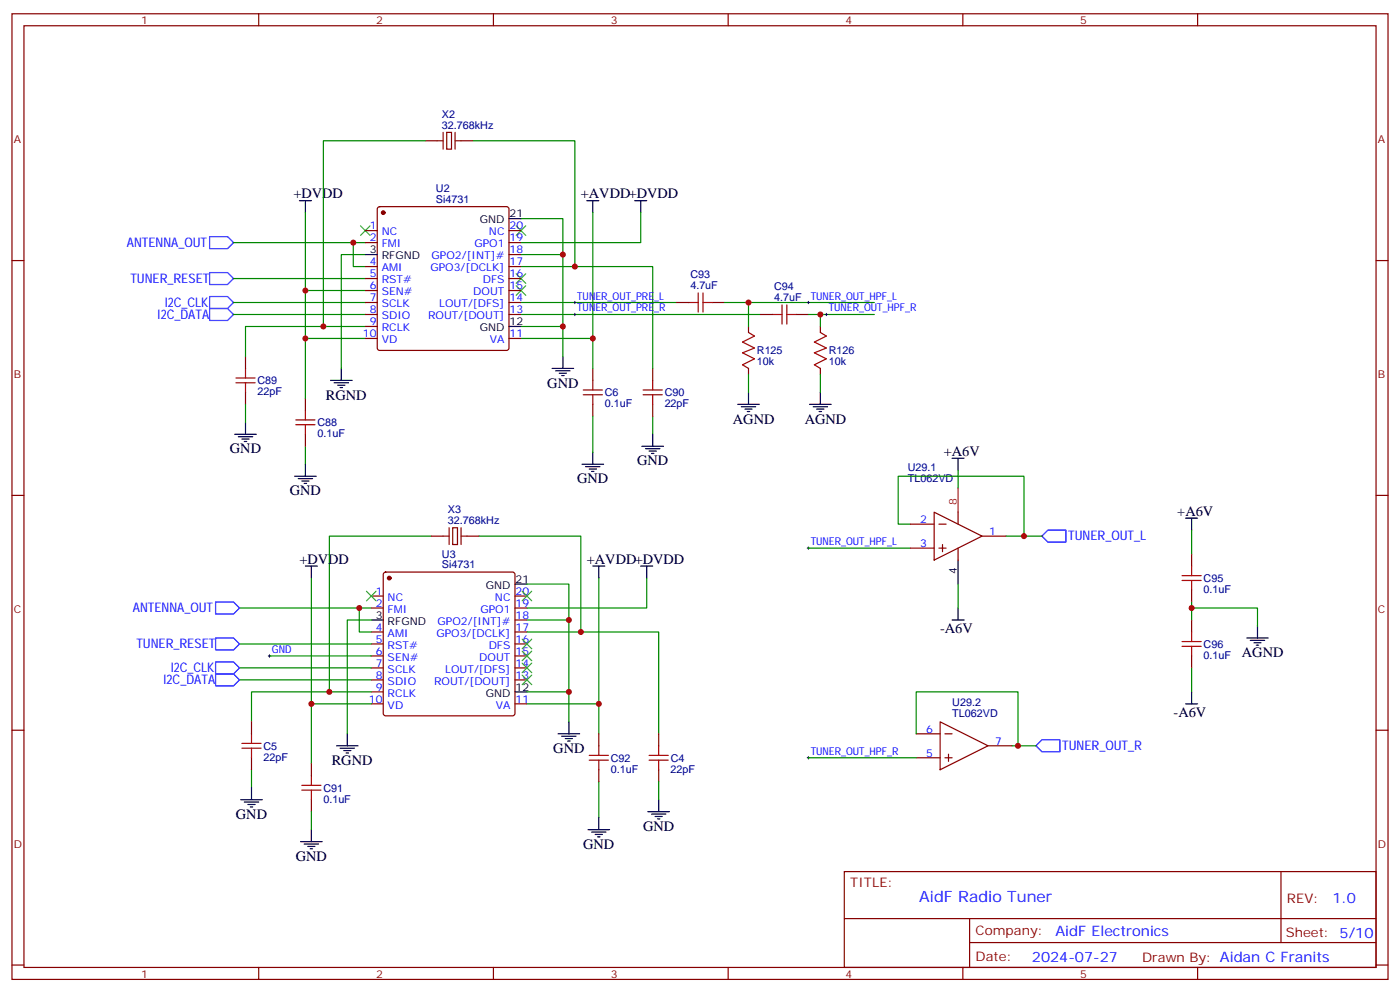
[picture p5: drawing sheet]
<svg xmlns="http://www.w3.org/2000/svg" width="412mm" height="292mm" viewBox="0 0 412 292" stroke-linecap="round" stroke-linejoin="round" font-family="sans-serif">
<g fill="none" stroke="#870000" stroke-width=".35">
<path d="M3.5 4.1h405.4v284.3h-405.4zM7.1 7.6h398.2v277.3h-398.2zM76.2 4.1v3.5M145.3 4.1v3.5M214.5 4.1v3.5M283.6 4.1v3.5M352.8 4.1v3.5M131.6 39h1.4v4.9h-1.4zM125.2 41.5h3.6M135.8 41.5h3.5M3.5 76.7h3.6M107.6 67.9h3.5"/>
<path d="M107.6 71.4h3.5M107.6 78.5h3.5M111.4 61.1l.4-.2h37.4l.5 .2 .2 .5v40.9l-.2 .5-.5 .2h-37.4l-.5-.2-.2-.5v-40.9zM149.9 67.9h3.6M149.9 71.4h3.6M149.9 78.5h3.6M149.9 75h3.6M405.3 76.7h3.6M107.6 82h3.5M107.6 85.5h3.5M107.6 89.1h3.5M107.6 92.6h3.5"/>
<path d="M107.6 96.1h3.5M107.6 99.7h3.5M149.9 82h3.6M149.9 85.5h3.6M149.9 89.1h3.6M149.9 92.6h3.6M149.9 99.7h3.6M199.3 89.1h3.5M209.9 89.1h3.5M220.5 96.1v1.8M224 92.6h3.5M234.6 92.6h3.5"/>
<path d="M241.7 96.1v1.8M72.3 105v3.5M72.3 115.5v3.6M90 117.3v3.5M174.6 108.5v3.5M174.6 119.1v3.5M192.3 108.5v3.5M192.3 119.1v3.5M220.5 108.5v1.7M241.7 108.5v1.7M90 127.9v3.5M3.5 145.9h3.6"/>
<path d="M127 157.9h3.5M133.3 155.4h1.5v4.9h-1.5zM137.6 157.9h3.5M268.1 154.3h7.1M275.2 150.8l14.1 7.1-14.1 7zM276.6 154.3h2.1M282.2 150.8v3.5M289.3 157.9h7M405.3 145.9h3.6M109.4 175.5h3.5M109.4 179h3.5M113.1 168.7l.5-.2h37.4l.5 .2 .2 .5v40.9l-.2 .5-.5 .2h-37.4l-.5-.2-.2-.5v-40.9z"/>
<path d="M151.7 175.5h3.5M151.7 179h3.5M268.1 161.4h7.1M276.6 161.4h2.1M277.6 160.3v2.2M282.2 161.4v3.5M351 163.2v3.5M351 173.7v3.6M109.4 186.1h3.5M109.4 189.6h3.5M109.4 193.1h3.5M109.4 196.7h3.5"/>
<path d="M151.7 186.1h3.5M151.7 189.6h3.5M151.7 193.1h3.5M151.7 196.7h3.5M151.7 182.6h3.5M351 182.6v3.5M351 193.1v3.6M3.5 215h3.6M74.1 212.5v3.6M109.4 200.2h3.5M109.4 203.7h3.5M109.4 207.3h3.5"/>
<path d="M151.7 200.2h3.5M151.7 207.3h3.5M176.4 216.1v3.5M194 216.1v3.5M269.9 216.1h7M276.9 212.5l14.1 7.1-14.1 7.1zM278.3 216.1h2.2M291 219.6h7.1M405.3 215h3.6M74.1 223.1v3.6M91.7 224.9v3.5M91.7 235.5v3.5"/>
<path d="M176.4 226.7v3.5M194 226.7v3.5M269.9 223.1h7M278.3 223.1h2.2M279.4 222.1v2.1M248.7 256.6h156.6v28.3h-156.6zM377.3 256.7v20.8M248.7 270.5h156.5M285.6 277.5h119.6M285.6 270.5v14.1M3.5 284.2h3.6M76.2 284.9v3.5"/>
<path d="M145.3 284.9v3.5M214.5 284.9v3.5M283.6 284.9v3.5M352.8 284.9v3.5M405.3 284.2h3.6"/>
</g>
<g fill="none" stroke="#000" stroke-width=".35">
<path d="M88.2 59.1h3.5M90 59.1v3.5M172.9 59.1h3.5M174.6 59.1v3.5M187 59.1h3.5M188.7 59.1v3.5M107.6 75h3.5M149.9 64.4h3.6M149.9 96.1h3.6M97.4 112h6.3M98.4 112.7h4.3M99.5 113.4h2.1"/>
<path d="M100.2 114.1h.7M100.5 108.5v3.5M162.6 108.5h6.4M163.7 109.2h4.2M164.7 109.9h2.2M165.5 110.6h.7M165.8 105v3.5M217.3 119.1h6.4M218.4 119.8h4.2M220.5 115.5v3.6M238.5 119.1h6.3M239.5 119.8h4.3"/>
<path d="M241.7 115.5v3.6M69.1 127.9h6.4M70.2 128.6h4.2M71.3 129.3h2.1M72 130h.7M72.3 124.4v3.5M90 136.7v3.5M171.4 136.7h6.4M172.5 137.4h4.2M173.6 138.1h2.1M174.3 138.8h.7M174.6 133.2v3.5"/>
<path d="M189.1 131.4h6.3M190.1 132.1h4.3M191.2 132.8h2.1M191.9 133.5h.7M192.3 127.9v3.5M219.4 120.5h2.1M220.1 121.2h.7M240.6 120.5h2.1M241.3 121.2h.7M280.5 134.9h3.5M282.2 134.9v3.6M86.8 140.2h6.3"/>
<path d="M87.8 140.9h4.3M88.9 141.6h2.1M89.6 142.3h.7M349.2 152.6h3.6M351 152.6v3.5M90 166.7h3.5M91.7 166.7v3.5M151.7 172h3.5M174.6 166.7h3.6M176.4 166.7v3.5M188.7 166.7h3.6M190.5 166.7v3.5"/>
<path d="M282.2 164.9v7.1M282.2 179v3.6M109.4 182.6h3.5M280.5 182.6h3.5M367.2 187.9h6.4M368.3 188.6h4.2M369.4 189.3h2.1M370.1 190h.7M370.4 184.3v3.6M99.1 219.6h6.4M102.3 216.1v3.5M151.7 203.7h3.5"/>
<path d="M164.4 216.1h6.3M165.5 216.8h4.2M166.5 217.5h2.1M167.2 218.2h.7M167.6 212.5v3.6M349.2 207.3h3.6M351 203.7v3.6M70.9 235.5h6.4M72 236.2h4.2M73 236.9h2.1M73.7 237.6h.7M74.1 232v3.5"/>
<path d="M100.2 220.3h4.2M101.2 221h2.2M102 221.7h.7M190.9 239h6.3M191.9 239.7h4.2M194 235.5v3.5M88.5 247.8h6.4M89.6 248.5h4.2M90.7 249.2h2.1M91.4 249.9h.7M91.7 244.3v3.5M173.2 244.3h6.4"/>
<path d="M174.3 245h4.2M175.3 245.7h2.1M176 246.4h.7M176.4 240.8v3.5M193 240.4h2.1M193.7 241.1h.7"/>
</g>
<g fill="none" stroke="#008700" stroke-width=".35">
<path d="M125.2 41.5h-30v54.6h12.4M139.3 41.5h30v37h-15.8M68.8 71.4h38.8M90 62.6v37.1h17.6M104.1 71.4v7.1h3.5M107.6 75h-7.1v33.5M153.5 64.4h12.3v40.6M153.5 75h12.3M169.3 78.5h23v30M174.6 62.6v37.1h-21.1M188.7 62.6v8.8h-35.2M68.8 92.6h38.8"/>
<path d="M68.8 89.1h38.8M68.8 82h38.8M90 85.5h17.6M90 99.7v17.6M95.2 96.1h-22.9v8.9M153.5 92.6h70.5M153.5 89.1h45.8M153.5 96.1h12.3M174.6 99.7v8.8M213.4 89.1h44.1M220.5 89.1v7M238.1 92.6h3.6v3.5"/>
<path d="M241.7 92.6h15.8M72.3 119.1v5.3M220.5 110.2v5.3M241.7 110.2v5.3M90 131.4v5.3M174.6 122.6v10.6M192.3 122.6v5.3M282.2 138.5v5.3M127 157.9h-30v45.8h12.4M141.1 157.9h30v28.2h-15.9M268.1 154.3h-3.5v-14.1h37v17.7h-5.3M301.6 157.9h5.3"/>
<path d="M351 156.1v7.1M70.6 179h38.8M91.7 170.2v37.1h17.7M105.8 179v7.1h3.6M155.2 172h12.4v40.5M176.4 170.2v37.1h-21.2M190.5 170.2v8.8h-35.3M238.1 161.4h30M282.2 172v7M351 179h19.4v5.3M351 177.3v5.3M70.6 189.6h38.8"/>
<path d="M70.6 196.7h38.8M79.4 193.1h30M109.4 182.6h-7.1v33.5M155.2 182.6h12.4M171.1 186.1h22.9v30M351 196.7v7M70.6 200.2h38.8M91.7 207.3v17.6M97 203.7h-22.9v8.8M155.2 203.7h12.4M176.4 207.3v8.8M269.9 216.1v-12.4h30v15.9h-1.8"/>
<path d="M299.9 219.6h5.3M74.1 226.7v5.3M91.7 239v5.3M176.4 230.2v10.6M194 230.2v5.3M238.1 223.1h31.8"/>
</g>
<g fill="none" stroke="#a10000" stroke-width=".35">
<path d="M202.8 89.1h2.9M205.7 86.3v5.6M207.1 86.3v5.6M207.1 89.1h2.8M220.5 97.9l1.7 1.1-3.5 1.7 3.5 1.8-3.5 1.4 3.5 1.8-3.5 1.7 1.8 1.1M227.5 92.6h2.9M230.4 89.8v5.6M231.8 89.8v5.6M231.8 92.6h2.8M241.7 97.9l1.7 1.1-3.5 1.7 3.5 1.8-3.5 1.4 3.5 1.8-3.5 1.7 1.8 1.1M69.5 112.7h5.6M69.5 111.3h5.6"/>
<path d="M72.3 108.5v2.8M72.3 112.7v2.8M171.8 116.2h5.6M171.8 114.8h5.6M174.6 112v2.8M174.6 116.2v2.9M189.4 116.2h5.7M189.4 114.8h5.7M192.3 112v2.8M192.3 116.2v2.9M87.1 125.1h5.7M87.1 123.6h5.7"/>
<path d="M90 120.8v2.8M90 125.1v2.8M348.2 169.5h5.6M348.2 170.9h5.6M351 166.7v2.8M351 170.9v2.8M348.2 188.9h5.6M348.2 190.3h5.6M351 186.1v2.8M351 190.3v2.8M71.3 218.9h5.6M74.1 216.1v2.8"/>
<path d="M176.4 219.6v2.8M194 219.6v2.8M71.3 220.3h5.6M74.1 220.3v2.8M88.9 232.7h5.6M88.9 231.2h5.6M91.7 228.4v2.8M91.7 232.7v2.8M173.6 223.8h5.6M173.6 222.4h5.6M176.4 223.8v2.9M191.2 223.8h5.6"/>
<path d="M191.2 222.4h5.6M194 223.8v2.9"/>
</g>
<path d="M61.7 69.7h5.3l1.8 1.7-1.8 1.8h-5.3zM61.7 90.8h5.3l1.8 1.8-1.8 1.8h-5.3zM61.7 87.3h5.3l1.8 1.8-1.8 1.7h-5.3zM61.7 80.3h5.3l1.8 1.7-1.8 1.8h-5.3zM306.9 157.9l1.8-1.8h5.3v3.5h-5.3zM63.5 177.3h5.3l1.8 1.7-1.8 1.8h-5.3zM63.5 187.9h5.3l1.8 1.7-1.8 1.8h-5.3zM63.5 194.9h5.3l1.8 1.8-1.8 1.7h-5.3zM63.5 198.4h5.3l1.8 1.8-1.8 1.8h-5.3zM305.2 219.6l1.7-1.8h5.3v3.6h-5.3z" fill="none" stroke="#00f" stroke-width=".35"/>
<g fill="none" stroke="#3c3" stroke-width=".35">
<path d="M106.2 66.5l2.8 2.8M109 66.5l-2.8 2.8M152 66.5l2.9 2.8M154.9 66.5l-2.9 2.8M152 80.6l2.9 2.8M152 84.1l2.9 2.9M154.9 80.6l-2.9 2.8M154.9 84.1l-2.9 2.9M107.9 174.1l2.9 2.8M110.8 174.1l-2.9 2.8M153.8 174.1l2.8 2.8M156.6 174.1l-2.8 2.8"/>
<path d="M153.8 191.7l2.8 2.9M153.8 188.2l2.8 2.8M153.8 195.3l2.8 2.8M153.8 198.8l2.8 2.8M156.6 191.7l-2.8 2.9M156.6 188.2l-2.8 2.8M156.6 195.3l-2.8 2.8M156.6 198.8l-2.8 2.8"/>
</g>
<path d="M130.5 39v4.9M134.1 39v4.9M128.8 41.5h1.7M134.1 41.5h1.7M130.5 157.9h1.8M132.3 155.4v4.9M135.8 155.4v4.9M135.8 157.9h1.8" fill="none" stroke="#871200" stroke-width=".35"/>
<g fill="#870000" stroke="#870000" stroke-width=".35">
<circle cx="112.9" cy="62.6" r=".53"/>
<circle cx="114.7" cy="170.2" r=".53"/>
</g>
<g fill="none" stroke="#000" stroke-width=".29">
<path d="M169 89.1h.7M169 92.6h.7M169.3 88.7v.7M169.3 92.3v.7M237.8 89.1h.7M238.1 88.7v.7M243.1 92.6h.7M243.4 92.3v.7M237.8 161.4h.7M238.1 161v.7M79 193.1h.7M79.4 192.8v.7"/>
<path d="M237.8 223.1h.7M238.1 222.8v.7"/>
</g>
<path d="M282.2 143.8v7" fill="none" stroke="#f00" stroke-width=".35"/>
<g fill="#c00">
<circle cx="104.1" cy="71.4" r=".88"/>
<circle cx="165.8" cy="96.1" r=".88"/>
<circle cx="174.6" cy="99.7" r=".88"/>
<circle cx="90" cy="99.7" r=".88"/>
<circle cx="165.8" cy="75" r=".88"/>
<circle cx="95.3" cy="96.1" r=".88"/>
<circle cx="169.3" cy="78.5" r=".88"/>
<circle cx="171.1" cy="186.1" r=".88"/>
<circle cx="97" cy="203.7" r=".88"/>
<circle cx="167.6" cy="182.6" r=".88"/>
<circle cx="91.7" cy="207.3" r=".88"/>
<circle cx="176.4" cy="207.3" r=".88"/>
<circle cx="167.6" cy="203.7" r=".88"/>
<circle cx="105.8" cy="179" r=".88"/>
<circle cx="90" cy="85.5" r=".88"/>
<circle cx="220.5" cy="89.1" r=".88"/>
<circle cx="241.7" cy="92.6" r=".88"/>
<circle cx="351" cy="179" r=".88"/>
<circle cx="301.6" cy="157.9" r=".88"/>
<circle cx="299.9" cy="219.6" r=".88"/>
</g>
<text font-size="4.6" fill="#00f" x="270.8" y="265.7">AidF Radio Tuner</text>
<g font-size="4.2">
<text x="86.4" y="58.4">+DVDD</text>
<text x="171.1" y="58.4">+AVDD+DVDD</text>
<text x="96" y="117.7">RGND</text>
<text x="161.2" y="114.1">GND</text>
<text x="215.9" y="124.7">AGND</text>
<text x="237.1" y="124.7">AGND</text>
<text x="67.7" y="133.5">GND</text>
<text x="187.7" y="137.1">GND</text>
<text x="278" y="134.2">+A6V</text>
<text x="170" y="142.3">GND</text>
<text x="85.4" y="145.9">GND</text>
<text x="346.8" y="151.9">+A6V</text>
<text x="88.2" y="166">+DVDD</text>
<text x="172.9" y="166">+AVDD+DVDD</text>
<text x="276.9" y="186.5">-A6V</text>
<text x="365.8" y="193.5">AGND</text>
<text x="345.7" y="211.2">-A6V</text>
<text x="163" y="221.7">GND</text>
<text x="97.7" y="225.2">RGND</text>
<text x="69.5" y="241.1">GND</text>
<text x="189.4" y="244.7">GND</text>
<text x="171.8" y="249.9">GND</text>
<text x="87.1" y="253.5">GND</text>
</g>
<g font-size="4.2" fill="#00f">
<text x="392.5" y="265.9">1.0</text>
<text x="310.9" y="275.5">AidF Electronics</text>
<text x="304" y="283.3">2024-07-27</text>
</g>
<g font-size="3.9" fill="#00f">
<text x="37.4" y="72.7">ANTENNA_OUT</text>
<text x="38.4" y="83.3">TUNER_RESET</text>
<text x="46.4" y="93.8">I2C_DATA</text>
<text x="48.5" y="90.3">I2C_CLK</text>
<text x="314.7" y="159">TUNER_OUT_L</text>
<text x="39.1" y="180.3">ANTENNA_OUT</text>
<text x="40.2" y="190.9">TUNER_RESET</text>
<text x="50.3" y="197.9">I2C_CLK</text>
<text x="48.2" y="201.4">I2C_DATA</text>
<text x="312.9" y="220.8">TUNER_OUT_R</text>
</g>
<g font-size="3.9" fill="#800">
<text x="250.5" y="261.2">TITLE:</text>
<text x="379.1" y="265.9">REV:</text>
<text x="287.4" y="275.4">Company:</text>
<text x="378.7" y="276">Sheet: 5/10</text>
<text x="287.4" y="283.1">Date:</text>
<text x="336.4" y="283.2">Drawn By: Aidan C Franits</text>
</g>
<g font-size="3.2" fill="#800">
<text x="41.6" y="7.1">1</text>
<text x="110.8" y="7.1">2</text>
<text x="179.9" y="7.1">3</text>
<text x="249.1" y="7.1">4</text>
<text x="318.2" y="7.1">5</text>
<text x="4.1" y="42.2">A</text>
<text x="405.9" y="42.2">A</text>
<text x="4.1" y="111.3">B</text>
<text x="405.9" y="111.3">B</text>
<text x="4.1" y="180.4">C</text>
<text x="405.9" y="180.4">C</text>
<text x="4.1" y="249.6">D</text>
<text x="405.9" y="249.6">D</text>
<text x="41.6" y="287.9">1</text>
<text x="110.8" y="287.9">2</text>
<text x="179.9" y="287.9">3</text>
<text x="249.1" y="287.9">4</text>
<text x="318.2" y="287.9">5</text>
</g>
<g font-size="3.2" fill="#000080">
<text x="130.2" y="34.7">X2</text>
<text x="130.2" y="37.9">32.768kHz</text>
<text x="128.4" y="59.8">Si4731</text>
<text x="128.4" y="56.6">U2</text>
<text x="203.4" y="81.9">C93</text>
<text x="203.4" y="85.2">4.7uF</text>
<text x="228" y="88.7">4.7uF</text>
<text x="228" y="85.5">C94</text>
<text x="223" y="107.6">10k</text>
<text x="223" y="104.3">R125</text>
<text x="244.1" y="107.6">10k</text>
<text x="244.1" y="104.3">R126</text>
<text x="75.9" y="113.1">C89</text>
<text x="75.8" y="116.4">22pF</text>
<text x="178.2" y="119.9">0.1uF</text>
<text x="178.2" y="116.7">C6</text>
<text x="195.8" y="119.9">22pF</text>
<text x="195.8" y="116.7">C90</text>
<text x="93.5" y="125.5">C88</text>
<text x="93.5" y="128.7">0.1uF</text>
<text x="267.4" y="142">TL062VD</text>
<text x="267.4" y="138.7">U29.1</text>
<text x="131.9" y="154.3">32.768kHz</text>
<text x="131.9" y="151.1">X3</text>
<text x="130.2" y="167.4">Si4731</text>
<text x="130.2" y="164.2">U3</text>
<text x="354.5" y="171.3">C95</text>
<text x="354.5" y="174.6">0.1uF</text>
<text x="354.5" y="190.7">C96</text>
<text x="354.5" y="194">0.1uF</text>
<text x="280.5" y="207.9">U29.2</text>
<text x="280.5" y="211.1">TL062VD</text>
<text x="77.6" y="220.7">C5</text>
<text x="77.6" y="224">22pF</text>
<text x="179.9" y="227.5">0.1uF</text>
<text x="179.9" y="224.3">C92</text>
<text x="197.6" y="227.5">22pF</text>
<text x="197.6" y="224.3">C4</text>
<text x="95.3" y="233.1">C91</text>
<text x="95.2" y="236.3">0.1uF</text>
</g>
<g font-size="3.2">
<text x="141.3" y="65.8">GND</text>
<text x="150.1" y="64">21</text>
<text x="108.9" y="74.6">3</text>
<text x="112.4" y="76.4">RFGND</text>
<text x="150.1" y="95.8">12</text>
<text x="141.3" y="97.5">GND</text>
<text x="143.1" y="173.4">GND</text>
<text x="151.9" y="171.6">21</text>
<text x="281.9" y="169.1" transform="rotate(-90 281.9 169.1)">4</text>
<text x="110.7" y="182.2">3</text>
<text x="114.2" y="184">RFGND</text>
<text x="151.9" y="203.4">12</text>
<text x="143.1" y="205.1">GND</text>
</g>
<g font-size="3.2" fill="#00f">
<text x="108.9" y="67.6">1</text>
<text x="108.9" y="71.1">2</text>
<text x="112.4" y="69.3">NC</text>
<text x="144" y="69.3">NC</text>
<text x="150.1" y="71.1">19</text>
<text x="150.1" y="67.6">20</text>
<text x="112.4" y="72.8">FMI</text>
<text x="127.1" y="76.4">GPO2/[INT]#</text>
<text x="139.7" y="72.8">GPO1</text>
<text x="150.1" y="74.6">18</text>
<text x="108.9" y="78.1">4</text>
<text x="108.9" y="81.7">5</text>
<text x="112.4" y="79.9">AMI</text>
<text x="112.4" y="83.4">RST#</text>
<text x="126.8" y="79.9">GPO3/[DCLK]</text>
<text x="142.2" y="83.4">DFS</text>
<text x="150.1" y="81.7">16</text>
<text x="150.1" y="78.1">17</text>
<text x="108.9" y="85.2">6</text>
<text x="108.9" y="88.7">7</text>
<text x="112.4" y="87">SEN#</text>
<text x="139.4" y="87">DOUT</text>
<text x="150.1" y="88.7">14</text>
<text x="150.1" y="85.2">15</text>
<text x="170" y="88.2">TUNER_OUT_PRE_L</text>
<text x="238.8" y="88.2">TUNER_OUT_HPF_L</text>
<text x="108.9" y="92.3">8</text>
<text x="108.9" y="95.8">9</text>
<text x="112.4" y="90.5">SCLK</text>
<text x="112.4" y="94">SDIO</text>
<text x="126.1" y="94">ROUT/[DOUT]</text>
<text x="129.3" y="90.5">LOUT/[DFS]</text>
<text x="150.1" y="92.3">13</text>
<text x="170" y="91.7">TUNER_OUT_PRE_R</text>
<text x="244.1" y="91.7">TUNER_OUT_HPF_R</text>
<text x="106.9" y="99.3">10</text>
<text x="112.4" y="97.5">RCLK</text>
<text x="112.4" y="101.1">VD</text>
<text x="144.3" y="101.1">VA</text>
<text x="150.1" y="99.3">11</text>
<text x="271" y="154">2</text>
<text x="238.8" y="160.5">TUNER_OUT_HPF_L</text>
<text x="271" y="161">3</text>
<text x="291.4" y="157.5">1</text>
<text x="110.7" y="175.2">1</text>
<text x="110.7" y="178.7">2</text>
<text x="114.2" y="176.9">NC</text>
<text x="145.8" y="176.9">NC</text>
<text x="151.9" y="178.7">19</text>
<text x="151.9" y="175.2">20</text>
<text x="110.7" y="185.7">4</text>
<text x="114.2" y="180.4">FMI</text>
<text x="128.9" y="184">GPO2/[INT]#</text>
<text x="141.5" y="180.4">GPO1</text>
<text x="151.9" y="185.7">17</text>
<text x="151.9" y="182.2">18</text>
<text x="110.7" y="189.3">5</text>
<text x="114.2" y="187.5">AMI</text>
<text x="114.2" y="191">RST#</text>
<text x="128.6" y="187.5">GPO3/[DCLK]</text>
<text x="144" y="191">DFS</text>
<text x="151.9" y="189.3">16</text>
<text x="80.1" y="192.3">GND</text>
<text x="110.7" y="192.8">6</text>
<text x="110.7" y="196.3">7</text>
<text x="114.2" y="194.6">SEN#</text>
<text x="141.2" y="194.6">DOUT</text>
<text x="151.9" y="196.3">14</text>
<text x="151.9" y="192.8">15</text>
<text x="110.7" y="199.8">8</text>
<text x="110.7" y="203.4">9</text>
<text x="114.2" y="198.1">SCLK</text>
<text x="114.2" y="201.6">SDIO</text>
<text x="127.9" y="201.6">ROUT/[DOUT]</text>
<text x="131.1" y="198.1">LOUT/[DFS]</text>
<text x="151.9" y="199.8">13</text>
<text x="108.7" y="206.9">10</text>
<text x="114.2" y="205.1">RCLK</text>
<text x="114.2" y="208.7">VD</text>
<text x="146.1" y="208.7">VA</text>
<text x="151.9" y="206.9">11</text>
<text x="272.8" y="215.7">6</text>
<text x="293.2" y="219.3">7</text>
<text x="238.8" y="222.2">TUNER_OUT_HPF_R</text>
<text x="272.8" y="222.8">5</text>
</g>
<text font-size="3.2" fill="#f00" x="281.9" y="148.7" transform="rotate(-90 281.9 148.7)">8</text>
</svg>
